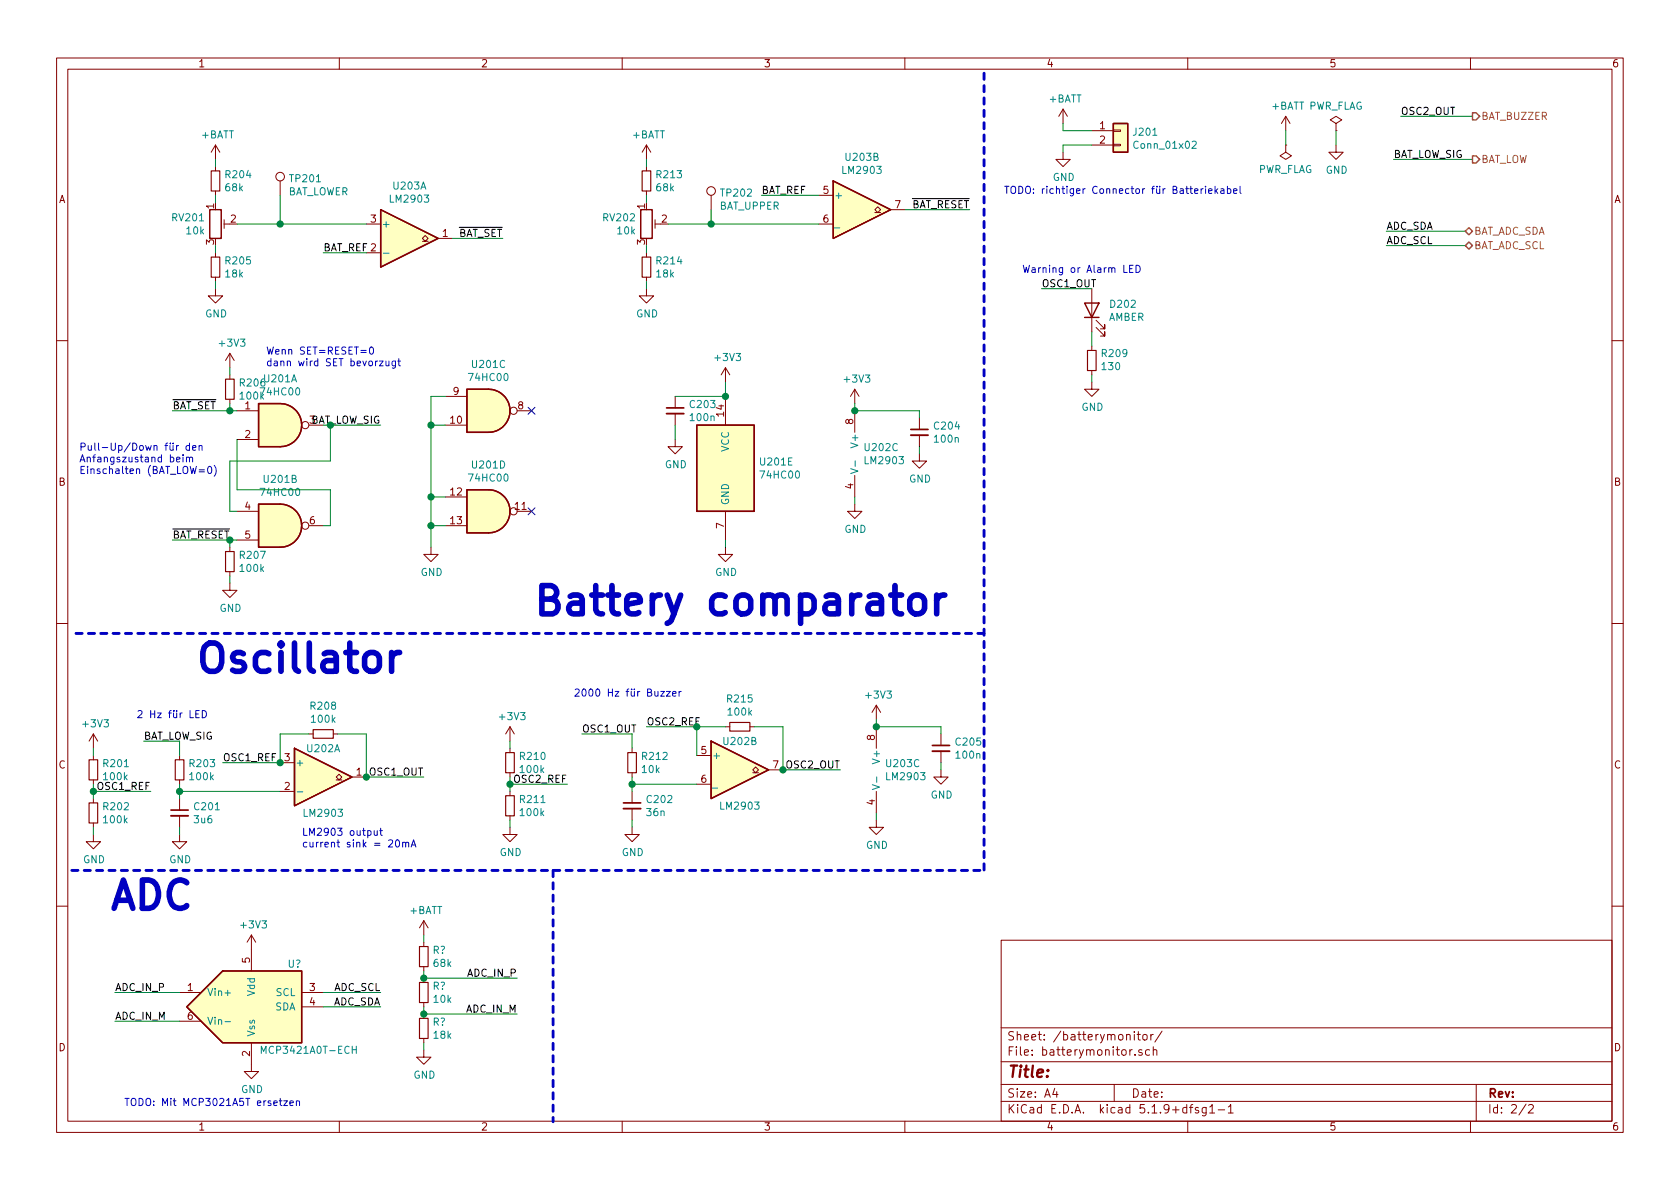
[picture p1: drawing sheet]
<svg xmlns="http://www.w3.org/2000/svg" width="297mm" height="210mm" viewBox="0 0 297 210" stroke-linecap="round" stroke-linejoin="round" font-family="sans-serif">
<g fill="none" stroke="#840000" stroke-width=".18">
<path d="M10 10.3h277v189.9h-277zM12 12.2h273v186.1h-273zM60 10.3v1.9M110 10.3v1.9M160 10.3v1.9M188 19.3l-.8 1.3M188 19.3v2.5M188 19.3l.7 1.3M210 10.3v1.9M260 10.3v1.9M38.1 25.6v2.6M38.1 29.5v.7"/>
<path d="M38.1 33.8v.7M38.1 25.6l-.8 1.3M38.1 25.6l.8 1.3M39.6 39.6h1M39.6 38.9v1.5M49.5 32v2.5M64.8 39.6h2.5M114.3 25.6v2.6M114.3 29.5v.7M114.3 33.8v.7M114.3 25.6l-.8 1.3M114.3 25.6l.8 1.3"/>
<path d="M115.8 39.6h1M115.8 38.9v1.5M125.7 34.5v2.6M144.8 34.5h2.5M144.8 39.6h2.5M154.7 37.6h.5l-.5-.5 .5-.5 .5 .5-.5 .5h.5M157.5 37.1h2.5M188 26.9v1.3h1.2l-1.2 1.3-1.3-1.3h1.3M193 23.1h3.8M193 25.6h3.8M196.8 25.5h1.3v.3h-1.3zM196.8 23h1.3v.2h-1.3z"/>
<path d="M227.3 25.6v1.3l1 .7-1 .6-1-.6 1-.7M227.3 25.6h.1M227.3 20.6l-.7 1.2M227.3 20.6v2.5M227.3 20.6l.8 1.2M236.2 21.8l1-.6-1-.6-1 .6 1 .6v1.3M236.2 23.1h.1M236.2 25.6v1.3h1.3l-1.3 1.3-1.3-1.3h1.3M38.1 51v1.3h1.3l-1.3 1.3-1.3-1.3h1.3M38.1 44.7v.8M38.1 49v.8M64.8 44.7h2.5"/>
<path d="M74.7 42.7h.5l-.5-.5 .5-.5 .5 .5-.5 .5h.5M77.5 42.2h2.5M114.3 51v1.3h1.3l-1.3 1.3-1.3-1.3h1.3M114.3 44.7v.8M114.3 49v.8M193 51v7.7M193.8 57.9l1.5 1.5v-.7v.7h-.7M193.8 56.6l1.5 1.6v-.8v.8h-.7M10 60.2h2M40.6 62.5l-.7 1.2M40.6 62.5v2.5M40.6 66.3v.8"/>
<path d="M40.6 70.6v.8M40.6 62.5l.8 1.2M41.9 72.6h3.8M41.9 77.7h3.8M78.7 75.2h3.8M78.7 70.1h3.8M91.4 72.6h2.6M119.4 77.7v1.3h1.2l-1.2 1.3-1.3-1.3h1.3M119.4 70.1v2M119.4 73.1v2.1M128.3 65l-.8 1.3M128.3 65v2.6"/>
<path d="M128.3 70.1v5.1M128.3 65l.7 1.3M151.1 68.8v2.6M151.1 72.6v3.8M151.1 68.8l-.7 1.3M151.1 68.8l.8 1.3M162.6 73.9v2M162.6 77v2M193 67.6v1.2h1.3l-1.3 1.3-1.2-1.3h1.2M193 61.2v.8M193 65.5v.8M285 60.2h2"/>
<path d="M40.6 96.8v.7M41.9 90.4h3.8M41.9 95.5h3.8M54.6 93h2.5M76.2 96.8v1.2h1.3l-1.3 1.3-1.3-1.3h1.3M78.7 87.9h3.8M78.7 93h3.8M91.4 90.4h2.6M128.3 96.8v1.2h1.2l-1.2 1.3-1.3-1.3h1.3M128.3 90.4v5.1M151.1 89.1v1.3h1.3l-1.3 1.3-1.2-1.3h1.2M151.1 84.1v3.8"/>
<path d="M162.6 80.3v1.2h1.2l-1.2 1.3-1.3-1.3h1.3M10 110.3h2M40.6 103.1v1.3h1.3l-1.3 1.3-1.2-1.3h1.2M40.6 101.1v.7M285 110.3h2M16.5 129.8l-.8 1.3M16.5 129.8v2.5M16.5 133.6v.8M16.5 137.9v.8M16.5 129.8l.8 1.3M31.7 133.6v.8M31.7 137.9v.8"/>
<path d="M49.5 139.9h2.6M49.5 134.9h2.6M54.6 129.8h.8M58.9 129.8h.8M59.4 137.9h.5l-.5-.5 .5-.5 .6 .5-.6 .5h.6M62.2 137.4h2.6M90.2 128.5l-.8 1.3M90.2 128.5v2.6M90.2 132.3v.8M90.2 136.6v.8M90.2 139.9v.8M90.2 128.5l.7 1.3"/>
<path d="M111.8 132.3v.8M111.8 136.6v.8M111.8 139.9v2.1M123.2 133.6h2.5M123.2 138.7h2.5M128.3 128.5h.7M132.6 128.5h.7M133.1 136.6h.5l-.5-.5 .5-.5 .5 .5-.5 .5h.5M135.9 136.1h2.5M154.9 124.7l-.7 1.3M154.9 124.7v2.5M154.9 128.5v3.8"/>
<path d="M154.9 139.9v3.9M154.9 124.7l.8 1.3M166.4 136.1v1.3h1.2l-1.2 1.3-1.3-1.3h1.3M166.4 129.8v2M166.4 132.8v2.1M16.5 147.6v1.2h1.3l-1.3 1.3-1.3-1.3h1.3M16.5 141.2v.8M16.5 145.5v.8M31.7 147.6v1.2h1.3l-1.3 1.3-1.2-1.3h1.2M31.7 141.2v2.1M31.7 144.3v2M90.2 146.3v1.3h1.2l-1.2 1.2-1.3-1.2h1.3"/>
<path d="M90.2 144.3v.7M111.8 146.3v1.3h1.2l-1.2 1.2-1.3-1.2h1.3M111.8 143v2M154.9 145v1.3h1.3l-1.3 1.3-1.2-1.3h1.2M10 160.2h2M31.7 175.5h3.9M44.4 165.3l-.7 1.3M44.4 165.3v6.4M44.4 165.3l.8 1.3M53.3 175.5h3.8M53.3 178h3.8M74.9 162.8l-.7 1.3"/>
<path d="M74.9 162.8v2.5M74.9 166.6v.8M74.9 170.9v.8M74.9 173v.7M74.9 177.3v.7M74.9 179.3v.8M74.9 162.8l.8 1.3M177 166.3h108v32h-108zM285 160.2h2M31.7 180.6h3.9M44.4 184.4v5.1h1.3l-1.3 1.2-1.2-1.2h1.2M60 198.3v1.9"/>
<path d="M74.9 185.7v1.2h1.3l-1.3 1.3-1.2-1.3h1.2M74.9 183.6v.8M110 198.3v1.9M160 198.3v1.9M177 194.8h108M177 191.8h108M177 187.8h108M177 181.8h108M186.5 192.5l-.4 1h1M186.8 193v1M197 191.8v3M200.6 182.4v.2"/>
<path d="M200.6 182.9v1M200.7 186.5v.1M201 182.9h.6M201.3 182.4v1.3l.3 .2M201.9 185.7a.37 .37 0 0 0-.6 .1l.1 .2 .5 .2 .1 .1-.2 .3-.5-.1M202.1 183.1l.2-.2 .5 .2v.7l-.3 .1-.4-.1zM203.3 185.7l-.5-.1-.3 .3 .1 .6 .2 .1 .5-.1M203.5 182.9v1M203.9 185.7h.1a.37 .37 0 0 1 .5 .1v.8M203.9 182.9l-.3 .1-.1 .2M203.9 185.1v1.5M205.5 182.3l-1.3 2"/>
<path d="M210 198.3v1.9M210.3 195.8h.6M210.9 195.3l-.4 .2v1.3M211.9 195.9l-.4-.1-.2 .2 .1 .3 .5 .1v.3h-.6M213.3 195.8v1.2l-.3 .3h-.4M213.3 195.9l-.5-.1-.3 .3 .1 .6 .2 .1 .5-.1M213.9 195.8l.4-.5v1.5M213.9 196.8h.9M215.4 196.3h1.1M217.2 195.8l.4-.5v1.5M217.2 196.8h.8M260 198.3v1.9"/>
<path d="M261 191.8v6.5M269.8 195.2l-1.2 2M270.3 195.5l.2-.2h.3l.3 .5-.9 1h.9"/>
<circle cx="49.5" cy="31.2" r=".76"/>
<circle cx="125.7" cy="33.8" r=".76"/>
<circle cx="54" cy="75.2" r=".63"/>
<circle cx="90.8" cy="72.6" r=".63"/>
<circle cx="54" cy="93" r=".63"/>
<circle cx="90.8" cy="90.4" r=".63"/>
</g>
<path d="M117.9 73.1h3M161 77h3.1M164.8 132.8h3.1M30.2 144.3h3.1M110.2 143h3.1" fill="none" stroke="#840000" stroke-width=".33"/>
<path d="M117.9 72.1h3M161 75.9h3.1M164.8 131.8h3.1M30.2 143.3h3.1M110.2 142h3.1" fill="none" stroke="#840000" stroke-width=".3"/>
<g fill="none" stroke="#840000" stroke-width=".2">
<path d="M37.3 30.2h1.6v3.6h-1.6zM113.5 30.2h1.6v3.6h-1.6zM37.3 45.5h1.6v3.5h-1.6zM113.5 45.5h1.6v3.5h-1.6zM39.9 67.1h1.5v3.5h-1.5zM192.3 62h1.5v3.5h-1.5zM39.9 97.5h1.5v3.6h-1.5zM15.7 134.4h1.6v3.5h-1.6zM31 134.4h1.5v3.5h-1.5zM55.4 129h3.5v1.6h-3.5zM89.4 133.1h1.5v3.5h-1.5zM111 133.1h1.5v3.5h-1.5z"/>
<path d="M129 127.8h3.6v1.5h-3.6zM15.7 142h1.6v3.5h-1.6zM89.4 140.7h1.5v3.6h-1.5zM74.2 173.7h1.5v3.6h-1.5zM74.2 167.4h1.5v3.5h-1.5zM74.2 180.1h1.5v3.5h-1.5z"/>
</g>
<g fill="#ffffc2" stroke="#ffffc2" stroke-width=".18">
<path d="M196.8 21.8h2.6v5.1h-2.6z"/>
<path d="M123.2 75.2h10.1v15.2h-10.1z"/>
<path d="M86.4 86.6a3.8 3.8 0 0 1 3.8 3.8 3.8 3.8 0 0 1-3.8 3.8z"/>
<path d="M82.5 86.6h3.9v7.6h-3.9z"/>
<path d="M86.4 68.8a3.8 3.8 0 0 1 3.8 3.8 3.8 3.8 0 0 1-3.8 3.8z"/>
<path d="M82.5 68.8h3.9v7.6h-3.9z"/>
<path d="M49.5 89.1a3.8 3.8 0 0 1 3.8 3.9 3.8 3.8 0 0 1-3.8 3.8z"/>
<path d="M45.7 89.1h3.8v7.7h-3.8z"/>
<path d="M49.5 71.4a3.8 3.8 0 0 1 3.8 3.8 3.8 3.8 0 0 1-3.8 3.8z"/>
<path d="M45.7 71.4h3.8v7.6h-3.8z"/>
<path d="M125.7 131.1l10.2 5-10.2 5.1z"/>
<path d="M52.1 132.3l10.1 5.1-10.1 5.1z"/>
<path d="M147.3 32l10.2 5.1-10.2 5.1z"/>
<path d="M67.3 37.1l10.2 5.1-10.2 5z"/>
<path d="M39.4 171.7h13.9v12.7h-13.9l-6.4-6.4z"/>
</g>
<g fill="none" stroke="#840000" stroke-width=".25">
<path d="M37.1 37.1h2v5.1h-2zM67.3 37.1l10.2 5.1-10.2 5zM113.3 37.1h2v5.1h-2zM147.3 32l10.2 5.1-10.2 5.1zM196.8 21.8h2.6v5.1h-2.6zM191.8 53.6h2.5l-1.3 2.5zM191.8 56.1h2.5M45.7 71.4h3.8a3.8 3.8 0 0 1 3.8 3.8 3.8 3.8 0 0 1-3.8 3.8h-3.8zM82.5 68.8h3.9a3.8 3.8 0 0 1 3.8 3.8 3.8 3.8 0 0 1-3.8 3.8h-3.9zM123.2 75.2h10.1v15.2h-10.1zM45.7 89.1h3.8a3.8 3.8 0 0 1 3.8 3.9 3.8 3.8 0 0 1-3.8 3.8h-3.8zM82.5 86.6h3.9a3.8 3.8 0 0 1 3.8 3.8 3.8 3.8 0 0 1-3.8 3.8h-3.9z"/>
<path d="M52.1 132.3l10.1 5.1-10.1 5.1zM125.7 131.1l10.2 5-10.2 5.1zM39.4 171.7h13.9v12.7h-13.9l-6.4-6.4z"/>
</g>
<path d="M210.8 25.1l.5-.1 .2 .3v.2l-.8 .7h.8M67.8 44.8h1M150.4 82.9l1.3 .4-1.3 .4M151.2 81.5v1M154.2 138.8l1.3 .4-1.3 .4M155 137.4v.9M52.6 140h.9M39.8 175.6h.9M39.8 180.7h.9M46.2 186.3v-1.3l.4 .9 .4-.9v1.3M62.3 185.6h.7M63 185v1.3" fill="none" stroke="#008484" stroke-width=".18"/>
<path d="M174 12.9v141M174 112h-161.3M12.7 153.9h161.3M97.8 153.9v44.5" fill="none" stroke="#0000c2" stroke-width=".51" stroke-dasharray="1.1 1.1"/>
<g fill="none" stroke="#008400" stroke-width=".18">
<path d="M38.1 28.2v1.3M38.1 34.5v1.3M41.9 39.6h22.9M49.5 34.5v5.1M114.3 28.2v1.3M114.3 34.5v1.3M118.1 39.6h26.7M125.7 37.1v2.5M134.6 34.5h10.2M160 37.1h11.4M188 21.8v1.3h5M193 25.6h-5v1.3"/>
<path d="M227.3 23.1v2.5M236.2 23.1v2.5M246.4 28.2h13.9M247.6 20.6h12.7M38.1 43.4v1.3M38.1 49.8v1.2M57.1 44.7h7.7M80 42.2h8.9M114.3 43.4v1.3M114.3 49.8v1.2M184.1 51h8.9M193 58.7v2.5"/>
<path d="M245.1 40.9h14M245.1 43.4h14M30.5 72.6h11.4M40.6 65v1.3M40.6 71.4v1.2M41.9 77.7v8.9h16.5v6.4h-1.3M67.3 75.2h-8.9v6.3h-17.8v8.9h1.3M76.2 75.2h2.5M78.7 70.1h-2.5v26.7M119.4 75.2v2.5M128.3 67.6v2.5h-8.9M151.1 71.4v1.2h11.5v1.3"/>
<path d="M162.6 79v1.3M193 66.3v1.3M30.5 95.5h11.4M40.6 95.5v1.3M76.2 93h2.5M76.2 87.9h2.5M128.3 95.5v1.3M151.1 87.9v1.2M40.6 101.8v1.3M16.5 139.9h10.2M16.5 132.3v1.3M16.5 138.7v2.5"/>
<path d="M25.4 131.1h6.3v2.5M31.7 139.9h17.8M31.7 138.7v2.5M54.6 129.8h-5.1v5.1h-10.1M59.7 129.8h5.1v7.6h10.1M90.2 131.1v1.2M90.2 137.4v2.5M90.2 138.7h10.1M102.9 129.8h8.9v2.5M111.8 137.4v2.5M111.8 138.7h11.4M114.3 128.5h14"/>
<path d="M123.2 128.5v5.1M133.3 128.5h5.1v7.6h10.2M154.9 127.2v1.3h11.5v1.3M166.4 134.9v1.2M16.5 146.3v1.3M31.7 146.3v1.3M90.2 145v1.3M111.8 145v1.3M154.9 143.8v1.2M20.3 175.5h11.4M57.1 175.5h10.2M57.1 178h10.2"/>
<path d="M74.9 178v1.3h16.5M74.9 165.3v1.3M74.9 171.7v1.3h16.5M20.3 180.6h11.4M74.9 184.4v1.3"/>
</g>
<path d="M260.3 19.9h.7l.6 .7-.6 .6h-.7zM260.3 27.6h.7l.6 .6-.6 .6h-.7zM259.1 40.9l.6-.6 .6 .6-.6 .6zM259.7 42.8l.6 .6-.6 .7-.6-.7z" fill="none" stroke="#848400" stroke-width=".25"/>
<g fill="none" stroke="#0000c2" stroke-width=".18">
<path d="M177.6 32.9h.8M178 32.9v1.3M178.8 33.1a.45 .45 0 0 1 .7 0 .88 .88 0 0 1-.2 1.1h-.4a1.07 1.07 0 0 1-.1-1.1zM180.1 32.9a.64 .64 0 0 1 .8 .7 .64 .64 0 0 1-.8 .6zM181.5 33l.1-.1a.45 .45 0 0 1 .6 .5v.4l-.2 .4h-.5a.93 .93 0 0 1 0-1.2zM217 33.4h.4l.2 .2-.1 .6h-.5M218.1 33.8l.6-.1-.1-.3h-.3l-.2 .1 .1 .7h.4M219.3 32.9v1.1l.1 .2M180.9 46.9l.3 1.3 .3-.9 .2 .9 .3-1.3M183 47.6l-.4 .1-.2 .2 .2 .3 .4-.1M200.9 46.9a.64 .64 0 0 1 .7 .6 .64 .64 0 0 1-.7 .7zM31.6 78.8h-.3l-.1 .2"/>
<path d="M33.5 78.8h-.4l-.2 .2 .1 .6h.5M33.5 78.4v1.2M34.1 79.2l.5-.1v-.3h-.4l-.1 .2v.6h.5M35.2 78.9l.2-.1h.3v.8M35.2 78.8v.8M65.4 61.5l.2-.1a.67 .67 0 0 1 .5 .6 .67 .67 0 0 1-.5 .6l-.2-.1-.1-.4zM67.1 63.8h.6l-.6 .9h.6M68.2 63.8l.1 .8 .3 .1 .2-.1M68.8 63.8v.9M69.9 63.8v1.1l-.2 .2-.3-.1M69.9 63.9l-.4-.1-.2 .3 .1 .5h.5M70.3 63.8h.5"/>
<path d="M70.5 63.4v1.1l.3 .2M31.2 81.2l.6-.1-.1-.2-.3-.1-.2 .2 .1 .6h.4M32.4 80.4v.1M32.4 80.8v.9M33 81l.1-.2 .4 .1v.8M33 80.8v.9M33.5 81l.2-.2 .3 .1 .1 .8M35.2 83.1h1M35.2 83.4h1M36.8 82.6l.2-.1a.67 .67 0 0 1 .5 .6 .67 .67 0 0 1-.5 .6l-.3-.4zM37.9 82.3a1.47 1.47 0 0 1 0 1.9M24.4 125.8l.5-.2 .2 .4v.2l-.8 .7h.8"/>
<path d="M101.7 122l.5-.2 .2 .4v.2l-.8 .7h.8M103 122l.2-.2a.67 .67 0 0 1 .4 .7 .67 .67 0 0 1-.4 .6l-.3-.5zM104.2 122l.2-.2a.69 .69 0 0 1 .4 .7 .69 .69 0 0 1-.4 .6l-.2-.2-.1-.3zM66.2 146.9v.8h.3l.2-.1M66.7 146.9v.8M67.1 146.9h.5M67.3 146.5v1l.3 .2M70 148.6l.2-.1a.67 .67 0 0 1 .5 .6 .67 .67 0 0 1-.5 .7l-.2-.1-.1-.4zM71.2 149.1l.2-.2 .3 .1v.8M71.2 148.9v.9M71.7 149.1l.2-.2 .3 .1 .1 .8M72.7 149.8l.4-1.3 .4 1.3"/>
<path d="M72.8 149.4h.6M22.1 194.2h.7M22.5 194.2v1.3M23.3 194.4l.2-.2a.44 .44 0 0 1 .5 .5v.6l-.3 .2-.3-.1a1 1 0 0 1-.1-1zM24.6 194.2a.64 .64 0 0 1 .7 .7 .64 .64 0 0 1-.7 .6z"/>
</g>
<path d="M69.2 115.4v3.3M70.7 115.4a1.23 1.23 0 0 0-1.5 .9M161.1 105.7a1.36 1.36 0 0 1 2.4 .5v1.4a1.36 1.36 0 0 1-1.3 1 1.36 1.36 0 0 1-1.3-1v-1.4zM165.6 105.2v3.4M167.1 105.2a1.28 1.28 0 0 0-1.5 1" fill="none" stroke="#0000c2" stroke-width=".99"/>
<g fill="#008400" stroke="#008400" stroke-width=".25">
<circle cx="74.9" cy="173" r=".51"/>
<circle cx="16.5" cy="139.9" r=".51"/>
<circle cx="111.8" cy="138.7" r=".51"/>
<circle cx="74.9" cy="179.3" r=".51"/>
<circle cx="90.2" cy="138.7" r=".51"/>
<circle cx="40.6" cy="72.6" r=".51"/>
<circle cx="49.5" cy="39.6" r=".51"/>
<circle cx="31.8" cy="139.9" r=".51"/>
<circle cx="76.2" cy="93" r=".51"/>
<circle cx="49.5" cy="134.9" r=".51"/>
<circle cx="154.9" cy="128.5" r=".51"/>
<circle cx="125.7" cy="39.6" r=".51"/>
<circle cx="138.4" cy="136.1" r=".51"/>
<circle cx="76.2" cy="87.9" r=".51"/>
<circle cx="76.2" cy="75.2" r=".51"/>
<circle cx="128.3" cy="70.1" r=".51"/>
<circle cx="64.8" cy="137.4" r=".51"/>
<circle cx="151.1" cy="72.6" r=".51"/>
</g>
<path d="M93.4 72l1.2 1.2M94.6 72l-1.2 1.2M93.4 89.8l1.2 1.2M94.6 89.8l-1.2 1.2" fill="none" stroke="#000084" stroke-width=".18"/>
<g font-size="7" fill="#0000c2">
<text x="94" y="108.8">Battery comparator</text>
<text x="34.3" y="119">Oscillator</text>
<text x="19" y="160.9">ADC</text>
</g>
<text font-size="2.8" fill="#840000" x="178" y="190.5">Title:</text>
<g font-size="2.1" fill="#840000">
<text x="178" y="184">Sheet: /batterymonitor/</text>
<text x="178" y="186.7">File: batterymonitor.sch</text>
<text x="178" y="196.9">KiCad E.D.A. kicad 5.1.9+dfsg1-1</text>
<text x="178" y="194.1">Size: A4</text>
<text x="200" y="194.1">Date:</text>
<text x="263" y="194.1">Rev:</text>
<text x="263" y="196.9">Id: 2/2</text>
</g>
<g font-size="1.8" fill="#840000">
<text x="35" y="11.9">1</text>
<text x="85" y="11.9">2</text>
<text x="135" y="11.9">3</text>
<text x="185" y="11.9">4</text>
<text x="235" y="11.9">5</text>
<text x="285" y="11.9">6</text>
<text x="194.5" y="22.9">1</text>
<text x="194.5" y="25.4">2</text>
<text x="10.4" y="35.9">A</text>
<text x="145.6" y="34.3">5</text>
<text x="285.4" y="35.9">A</text>
<text x="37.8" y="36.9" transform="rotate(-90 37.8 36.9)">1</text>
<text x="40.8" y="39.4">2</text>
<text x="65.6" y="39.4">3</text>
<text x="78.3" y="41.9">1</text>
<text x="114" y="36.9" transform="rotate(-90 114 36.9)">1</text>
<text x="117" y="39.4">2</text>
<text x="145.6" y="39.4">6</text>
<text x="158.3" y="36.8">7</text>
<text x="37.8" y="43.3" transform="rotate(-90 37.8 43.3)">3</text>
<text x="114" y="43.3" transform="rotate(-90 114 43.3)">3</text>
<text x="80.2" y="69.8">9</text>
<text x="43.3" y="72.4">1</text>
<text x="43.3" y="77.5">2</text>
<text x="79.7" y="74.9">10</text>
<text x="91.6" y="72.4">8</text>
<text x="128" y="73.6" transform="rotate(-90 128 73.6)">14</text>
<text x="150.9" y="75" transform="rotate(-90 150.9 75)">8</text>
<text x="10.4" y="85.9">B</text>
<text x="79.7" y="87.6">12</text>
<text x="150.9" y="86.5" transform="rotate(-90 150.9 86.5)">4</text>
<text x="285.4" y="85.9">B</text>
<text x="43.3" y="90.2">4</text>
<text x="43.3" y="95.2">5</text>
<text x="54.8" y="92.7">6</text>
<text x="79.7" y="92.7">13</text>
<text x="91.1" y="90.2">11</text>
<text x="128" y="93.4" transform="rotate(-90 128 93.4)">7</text>
<text x="154.7" y="130.9" transform="rotate(-90 154.7 130.9)">8</text>
<text x="10.4" y="135.9">C</text>
<text x="50.3" y="134.6">3</text>
<text x="63" y="137.2">1</text>
<text x="124" y="133.3">5</text>
<text x="136.7" y="135.9">7</text>
<text x="285.4" y="135.9">C</text>
<text x="50.3" y="139.7">2</text>
<text x="124" y="138.4">6</text>
<text x="154.7" y="142.3" transform="rotate(-90 154.7 142.3)">4</text>
<text x="44.2" y="170.3" transform="rotate(-90 44.2 170.3)">5</text>
<text x="33.2" y="175.3">1</text>
<text x="54.8" y="175.3">3</text>
<text x="54.8" y="177.8">4</text>
<text x="10.4" y="185.9">D</text>
<text x="33.2" y="180.3">6</text>
<text x="285.4" y="185.9">D</text>
<text x="44.2" y="186.8" transform="rotate(-90 44.2 186.8)">2</text>
<text x="35" y="199.9">1</text>
<text x="85" y="199.9">2</text>
<text x="135" y="199.9">3</text>
<text x="185" y="199.9">4</text>
<text x="235" y="199.9">5</text>
<text x="285" y="199.9">6</text>
</g>
<g font-size="1.8" fill="#008484">
<text x="185.5" y="18.1">+BATT</text>
<text x="200.6" y="24">J201</text>
<text x="224.8" y="19.4">+BATT PWR_FLAG</text>
<text x="35.6" y="24.5">+BATT</text>
<text x="111.8" y="24.5">+BATT</text>
<text x="149.7" y="28.4">U203B</text>
<text x="200.8" y="26.3">Conn_01x02</text>
<text x="39.9" y="33.8">68k</text>
<text x="40" y="31.5">R204</text>
<text x="50.7" y="34.5">BAT_LOWER</text>
<text x="51.4" y="32.2">TP201</text>
<text x="69.2" y="35.8">LM2903</text>
<text x="69.6" y="33.5">U203A</text>
<text x="116.1" y="33.8">68k</text>
<text x="116.2" y="31.5">R213</text>
<text x="127.6" y="34.8">TP202</text>
<text x="147.4" y="35.2">+</text>
<text x="149.2" y="30.8">LM2903</text>
<text x="186.1" y="32">GND</text>
<text x="222.4" y="30.6">PWR_FLAG</text>
<text x="234.4" y="30.7">GND</text>
<text x="30.6" y="39.1">RV201</text>
<text x="33" y="41.4">10k</text>
<text x="67.4" y="40.3">+</text>
<text x="106.8" y="39.1">RV202</text>
<text x="109.2" y="41.4">10k</text>
<text x="127.2" y="37.1">BAT_UPPER</text>
<text x="147.4" y="40.3">_</text>
<text x="40" y="46.8">R205</text>
<text x="116.2" y="46.8">R214</text>
<text x="39.9" y="49.1">18k</text>
<text x="116.1" y="49.1">18k</text>
<text x="36.3" y="56.1">GND</text>
<text x="112.5" y="56.1">GND</text>
<text x="196" y="56.7">AMBER</text>
<text x="196.4" y="54.4">D202</text>
<text x="38.9" y="61.3">+3V3</text>
<text x="83.6" y="65.1">U201C</text>
<text x="126.6" y="63.8">+3V3</text>
<text x="194.9" y="63.1">R209</text>
<text x="194.9" y="65.5">130</text>
<text x="42.5" y="68.3">R206</text>
<text x="42.6" y="70.7">100k</text>
<text x="46.3" y="69.9">74HC00</text>
<text x="46.8" y="67.6">U201A</text>
<text x="83.1" y="67.4">74HC00</text>
<text x="149.4" y="67.7">+3V3</text>
<text x="122.1" y="72.2">C203</text>
<text x="122.2" y="74.5">100n</text>
<text x="165.3" y="76">C204</text>
<text x="191.2" y="72.6">GND</text>
<text x="83.6" y="82.8">U201D</text>
<text x="117.6" y="82.8">GND</text>
<text x="128.9" y="79.9" transform="rotate(-90 128.9 79.9)">VCC</text>
<text x="134.5" y="82.3">U201E</text>
<text x="151.8" y="78.8" transform="rotate(-90 151.8 78.8)">V+</text>
<text x="153" y="79.8">U202C</text>
<text x="153.1" y="82.1">LM2903</text>
<text x="165.4" y="78.3">100n</text>
<text x="46.3" y="87.7">74HC00</text>
<text x="46.8" y="85.4">U201B</text>
<text x="83.1" y="85.2">74HC00</text>
<text x="128.9" y="89.4" transform="rotate(-90 128.9 89.4)">GND</text>
<text x="134.7" y="84.6">74HC00</text>
<text x="160.7" y="85.3">GND</text>
<text x="149.3" y="94.2">GND</text>
<text x="42.5" y="98.8">R207</text>
<text x="42.6" y="101.1">100k</text>
<text x="74.4" y="101.8">GND</text>
<text x="126.4" y="101.8">GND</text>
<text x="38.8" y="108.2">GND</text>
<text x="55" y="125.5">R208</text>
<text x="128.7" y="124.2">R215</text>
<text x="153.2" y="123.5">+3V3</text>
<text x="14.8" y="128.6">+3V3</text>
<text x="55.2" y="127.8">100k</text>
<text x="88.5" y="127.3">+3V3</text>
<text x="128.1" y="131.7">U202B</text>
<text x="128.9" y="126.5">100k</text>
<text x="169.1" y="131.8">C205</text>
<text x="18.4" y="135.7">R201</text>
<text x="18.4" y="138">100k</text>
<text x="33.7" y="135.7">R203</text>
<text x="33.7" y="138">100k</text>
<text x="52.2" y="135.5">+</text>
<text x="54.4" y="133">U202A</text>
<text x="92.1" y="134.4">R210</text>
<text x="92.1" y="136.7">100k</text>
<text x="113.6" y="136.7">10k</text>
<text x="113.7" y="134.4">R212</text>
<text x="125.9" y="134.2">+</text>
<text x="155.6" y="134.7" transform="rotate(-90 155.6 134.7)">V+</text>
<text x="156.8" y="135.7">U203C</text>
<text x="156.9" y="138">LM2903</text>
<text x="169.2" y="134.2">100n</text>
<text x="18.4" y="143.3">R202</text>
<text x="34.5" y="143.3">C201</text>
<text x="92.1" y="142">R211</text>
<text x="114.5" y="142">C202</text>
<text x="125.9" y="139.3">_</text>
<text x="127.6" y="143.2">LM2903</text>
<text x="164.5" y="141.2">GND</text>
<text x="18.4" y="145.6">100k</text>
<text x="34.4" y="145.6">3u6</text>
<text x="53.9" y="144.4">LM2903</text>
<text x="92.1" y="144.3">100k</text>
<text x="114.4" y="144.3">36n</text>
<text x="14.7" y="152.6">GND</text>
<text x="29.9" y="152.6">GND</text>
<text x="88.3" y="151.4">GND</text>
<text x="109.9" y="151.4">GND</text>
<text x="153.1" y="150.1">GND</text>
<text x="72.4" y="161.6">+BATT</text>
<text x="42.7" y="164.2">+3V3</text>
<text x="50.9" y="171.1">U?</text>
<text x="76.5" y="168.7">R?</text>
<text x="76.8" y="171">68k</text>
<text x="36.6" y="176.1">Vin+</text>
<text x="45.1" y="176.1" transform="rotate(-90 45.1 176.1)">Vdd</text>
<text x="48.6" y="178.7">SDA</text>
<text x="48.8" y="176.1">SCL</text>
<text x="76.5" y="175">R?</text>
<text x="76.8" y="177.3">10k</text>
<text x="36.6" y="181.2">Vin-</text>
<text x="45.1" y="183.4" transform="rotate(-90 45.1 183.4)">Vss</text>
<text x="76.5" y="181.4">R?</text>
<text x="76.8" y="183.7">18k</text>
<text x="46.9" y="186.4">MCP3421A0T-ECH</text>
<text x="73.1" y="190.7">GND</text>
<text x="42.6" y="193.3">GND</text>
</g>
<g font-size="1.8">
<text x="247.6" y="20.3">OSC2_OUT</text>
<text x="246.4" y="27.9">BAT_LOW_SIG</text>
<text x="134.6" y="34.3">BAT_REF</text>
<text x="80.8" y="41.9">BAT_SET</text>
<text x="160.9" y="36.8">BAT_RESET</text>
<text x="245.1" y="40.6">ADC_SDA</text>
<text x="57.1" y="44.4">BAT_REF 2</text>
<text x="245.1" y="43.2">ADC_SCL</text>
<text x="184.1" y="50.8">OSC1_OUT</text>
<text x="30.5" y="72.4">BAT_SET</text>
<text x="54.8" y="74.9">3</text>
<text x="25.4" y="130.8">BAT_LOW_SIG</text>
<text x="102.9" y="129.5">OSC1_OUT</text>
<text x="39.4" y="134.6">OSC1_REF</text>
<text x="65.4" y="137.2">OSC1_OUT</text>
<text x="139.1" y="135.9">OSC2_OUT</text>
<text x="17.3" y="139.7">OSC1_REF</text>
<text x="91" y="138.4">OSC2_REF</text>
<text x="82.7" y="172.7">ADC_IN_P</text>
<text x="20.3" y="175.3">ADC_IN_P</text>
<text x="58.8" y="177.8">ADC_SDA</text>
<text x="59" y="175.3">ADC_SCL</text>
<text x="82.4" y="179.1">ADC_IN_M</text>
<text x="20.3" y="180.3">ADC_IN_M</text>
</g>
<g font-size="1.8" fill="#848400">
<text x="261.9" y="21.2">BAT_BUZZER</text>
<text x="261.9" y="28.8">BAT_LOW</text>
<text x="260.6" y="41.5">BAT_ADC_SDA</text>
<text x="260.6" y="44.1">BAT_ADC_SCL</text>
</g>
<g font-size="1.8" fill="#0000c2">
<text x="182.7" y="34.3">TODO: richtiger Connector für Batteriekabel</text>
<text x="183.1" y="48.3">Warning or Alarm LED</text>
<text x="47" y="62.7">Wenn SET=RESET=0</text>
<text x="47" y="64.8">dann wird SET bevorzugt</text>
<text x="14" y="79.7">Pull-Up/Down für den</text>
<text x="14" y="81.8">Anfangszustand beim</text>
<text x="14" y="83.8">Einschalten (BAT_LOW=0)</text>
<text x="104.9" y="123.2">2000 Hz für Buzzer</text>
<text x="26.3" y="127">2 Hz für LED</text>
<text x="53.3" y="147.8">LM2903 output</text>
<text x="53.3" y="149.9">current sink = 20mA</text>
<text x="25.2" y="195.6">TODO: Mit MCP3021A5T ersetzen</text>
</g>
<g font-size="1.8" fill="#008400">
<text x="54.5" y="74.9">BAT_LOW_SIG</text>
<text x="30.5" y="95.2">BAT_RESET</text>
<text x="114.3" y="128.3">OSC2_REF</text>
</g>
</svg>
